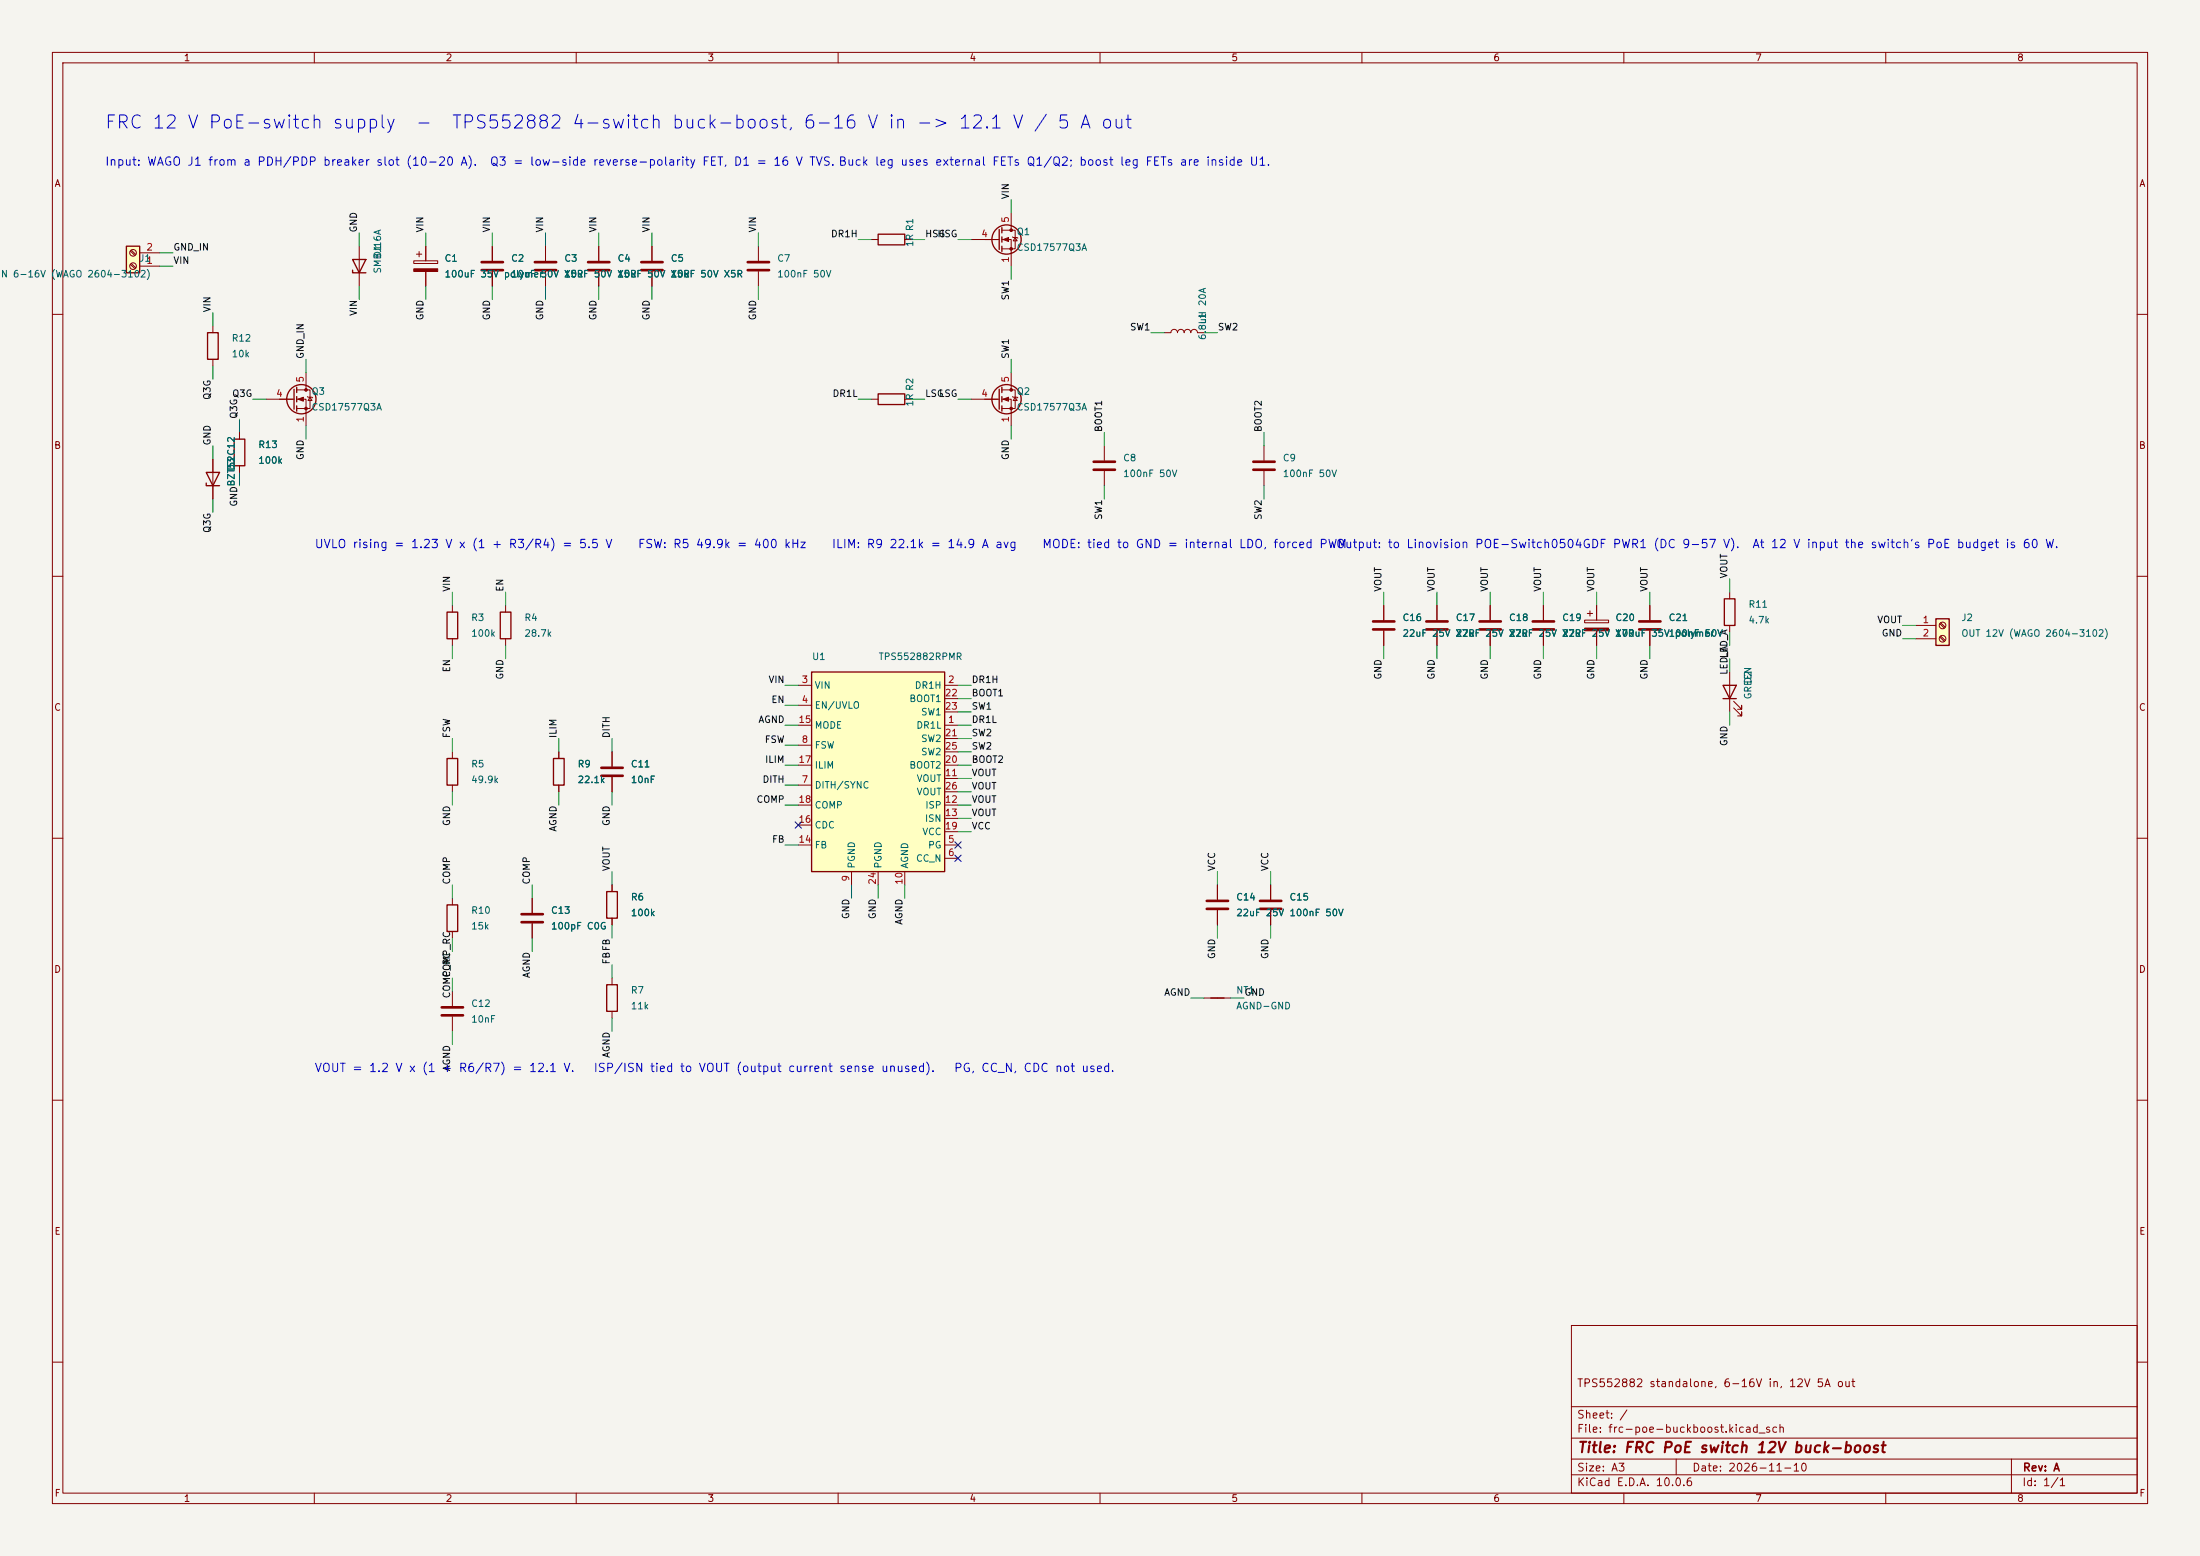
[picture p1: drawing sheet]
<svg xmlns="http://www.w3.org/2000/svg" width="420mm" height="297mm" viewBox="0 0 420 297" stroke-linecap="round" stroke-linejoin="round" font-family="sans-serif">
<path d="M0 0h420v297h-420z" fill="#f5f4ef" stroke="#f5f4ef" stroke-width=".19"/>
<g fill="none" stroke="#840000" stroke-width=".19">
<path d="M10 10h400v277h-400zM12 12h396v273h-396zM60 10v2M110 10v2M160 10v2M210 10v2M260 10v2M310 10v2M360 10v2M94 47v2.8M94 51.8v2.8M10 60h2"/>
<path d="M408 60h2M10 110h2M408 110h2M10 160h2M106.7 143.5v1.3M106.7 149.9v1.2M408 160h2M10 210h2M408 210h2M300 253h108v32h-108zM10 260h2M300 278.5h108"/>
<path d="M300 274.5h108M300 268.5h108M320 278.5v3M384 278.5v6.5M408 260h2M60 285v2M110 285v2M160 285v2M210 285v2M260 285v2M300 281.5h108M310 285v2"/>
<path d="M360 285v2"/>
</g>
<path d="M105.7 144.8h2v5.1h-2z" fill="none" stroke="#840000" stroke-width=".25"/>
<path d="M91.9 50h4.1M91.9 51.6h4.1" fill="none" stroke="#840000" stroke-width=".51"/>
<path d="M369.6 118.1h2.5v5.1h-2.5z" fill="#ffffc2"/>
<path d="M329.2 114.3h2v5.1h-2zM369.6 118.1h2.5v5.1h-2.5z" fill="none" stroke="#840000" stroke-width=".25"/>
<g fill="none" stroke="#840000" stroke-width=".19">
<path d="M330.2 113v1.3M330.2 119.4v1.3M365.8 119.4h3.8M370.3 119l.9 .9M370.5 118.9l.8 .8M365.8 121.9h3.8M370.3 121.6l.9 .8M370.5 121.4l.8 .9"/>
<circle cx="370.8" cy="119.4" r=".63"/>
<circle cx="370.8" cy="121.9" r=".63"/>
</g>
<path d="M24.1 47h2.6v5.1h-2.6z" fill="#ffffc2"/>
<g fill="none" stroke="#840000" stroke-width=".25">
<path d="M24.1 47h2.6v5.1h-2.6zM167.6 44.7h5.1v2h-5.1zM190.8 43.8v3.8M191.3 43.4v1.1M191.3 45.2v1M191.3 47v1M167.6 75.2h5.1v2h-5.1zM190.8 74.3v3.8M191.3 73.9v1M191.3 75.7v1M191.3 77.5v1M44.7 83.8h2v5.1h-2z"/>
<circle cx="192.2" cy="45.7" r="2.79"/>
<circle cx="192.2" cy="76.2" r="2.79"/>
</g>
<g fill="none" stroke="#840000" stroke-width=".19">
<path d="M24.9 50.5l.9 .8M24.9 47.9l.9 .9M25.1 50.3l.8 .8M25.1 47.8l.8 .8M26.7 50.8h3.8M26.7 48.3h3.8M166.4 45.7h1.2M172.7 45.7h1.3M185.4 45.7h5.4M191.3 43.9h2.5v3.6h-2.5M191.3 45.7h1.7v5.1M193 40.6v3.3"/>
<path d="M193.3 45.2l1 .3M193.8 45.3l.4 .7h-.8zM166.4 76.2h1.2M172.7 76.2h1.3M185.4 76.2h5.4M191.3 74.4h2.5v3.6h-2.5M191.3 76.2h1.7v5.1M193 71.1v3.3M193.3 75.7l1 .2M193.8 75.8l.4 .7h-.8zM222.2 63.5h1.3a.64 .64 0 0 1 .7-.6 .64 .64 0 0 1 .6 .6 .64 .64 0 0 1 .6-.6 .64 .64 0 0 1 .7 .6 .64 .64 0 0 1 .6-.6 .64 .64 0 0 1 .6 .6 .64 .64 0 0 1 .7-.6 .64 .64 0 0 1 .6 .6h1.3M45.7 82.6v1.2"/>
<path d="M45.7 88.9v1.3M210.8 85.1v2.8M210.8 89.9v2.8M241.3 85.1v2.8M241.3 89.9v2.8M264.2 115.6v2.8M302.5 118.4h4.6v.5h-4.6zM303 117.1h1M303.5 116.6v1M304.8 115.6v2.8M315 115.6v2.8M264.2 120.4v2.8"/>
<path d="M304.8 120.4v2.8M315 120.4v2.8M232.4 168.9v2.8M232.4 173.7v2.8M242.6 168.9v2.8M242.6 173.7v2.8"/>
<circle cx="25.4" cy="50.8" r=".63"/>
<circle cx="25.4" cy="48.3" r=".63"/>
</g>
<path d="M208.8 88.1h4.1M208.8 89.7h4.1M239.3 88.1h4M239.3 89.7h4M262.1 118.6h4.1M312.9 118.6h4.1M262.1 120.1h4.1M312.9 120.1h4.1M230.4 172h4M230.4 173.5h4M240.5 172h4.1M240.5 173.5h4.1" fill="none" stroke="#840000" stroke-width=".51"/>
<g fill="#840000" stroke="#840000" stroke-width=".19">
<path d="M302.5 119.9h4.6v.5h-4.6z"/>
<path d="M191.5 76.2l1-.4v.8z"/>
<path d="M191.5 45.7l1-.4v.8z"/>
<circle cx="193" cy="74.4" r=".25"/>
<circle cx="193" cy="78" r=".25"/>
<circle cx="193" cy="43.9" r=".25"/>
<circle cx="193" cy="47.5" r=".25"/>
</g>
<path d="M154.9 128.3h25.4v38.1h-25.4z" fill="#ffffc2"/>
<g fill="none" stroke="#840000" stroke-width=".25">
<path d="M67.3 51.6v.5h2.5M67.3 49.5h2.5l-1.2 2.6zM39.6 63.5h2.1v5.1h-2.1zM56.1 74.3v3.8M56.6 73.9v1M56.6 75.7v1M56.6 77.5v1M39.4 92.2v.5h2.5M39.4 90.2h2.5l-1.3 2.5zM85.3 116.8h2.1v5.1h-2.1zM95.5 116.8h2v5.1h-2zM154.9 128.3h25.4v38.1h-25.4z"/>
<path d="M328.9 130.8h2.6l-1.3 2.6zM328.9 133.4h2.6M85.3 144.8h2.1v5.1h-2.1zM85.3 172.7h2.1v5.1h-2.1zM115.8 170.2h2.1v5.1h-2.1zM115.8 188h2.1v5h-2.1zM231.1 190.5h2.6"/>
<circle cx="57.5" cy="76.2" r="2.79"/>
</g>
<g fill="none" stroke="#840000" stroke-width=".19">
<path d="M68.6 47v7.6M79 49.8h4.6v.5h-4.6zM79.5 48.5h1M80 48v1M81.3 47v2.8M81.3 51.8v2.8M94 47v2.8M94 51.8v2.8M104.1 47v2.8M104.1 51.8v2.8M114.3 47v2.8M114.3 51.8v2.8"/>
<path d="M124.5 47v2.8M124.5 51.8v2.8M144.8 47v2.8M144.8 51.8v2.8M40.6 62.2v1.3M40.6 68.6v1.3M50.8 76.2h5.3M56.6 74.4h2.6v3.6h-2.6M56.6 76.2h1.8v5.1M58.4 71.1v3.3M58.7 75.7l1 .2M59.2 75.8l.4 .7h-.8z"/>
<path d="M40.6 87.6v7.7M45.7 82.6v1.2M45.7 88.9v1.3M86.4 115.6v1.2M96.5 115.6v1.2M264.2 115.6v2.8M274.3 115.6v2.8M284.5 115.6v2.8M294.6 115.6v2.8M304.8 115.6v2.8M315 115.6v2.8M86.4 121.9v1.3"/>
<path d="M96.5 121.9v1.3M152.4 138.4h2.5M152.4 130.8h2.5M152.4 134.6h2.5M180.3 138.4h2.6M180.3 130.8h2.6M180.3 133.4h2.6M180.3 135.9h2.6M264.2 120.4v2.8M274.3 120.4v2.8M284.5 120.4v2.8M294.6 120.4v2.8"/>
<path d="M304.8 120.4v2.8M315 120.4v2.8M330.2 128.3v7.6M331 135.1l1.5 1.6v-.8v.8h-.8M331 133.9l1.5 1.5v-.8v.8h-.8M86.4 143.5v1.3M86.4 149.9v1.2M106.7 143.5v1.3M106.7 149.9v1.2M116.8 143.5v2.8M116.8 148.3v2.8M152.4 149.9h2.5"/>
<path d="M152.4 142.2h2.5M152.4 153.7h2.5M152.4 157.5h2.5M152.4 146.1h2.5M180.3 148.6h2.6M180.3 153.7h2.6M180.3 156.2h2.6M180.3 146.1h2.6M180.3 158.8h2.6M180.3 141h2.6M180.3 143.5h2.6M180.3 151.1h2.6"/>
<path d="M86.4 171.5v1.2M86.4 177.8v1.3M101.6 171.5v2.7M101.6 176.3v2.8M116.8 168.9v1.3M116.8 175.3v1.2M152.4 161.3h2.5M162.6 166.4v2.5M167.6 166.4v2.5M172.7 166.4v2.5M180.3 161.3h2.6M180.3 163.8h2.6"/>
<path d="M232.4 168.9v2.8M232.4 173.7v2.8M242.6 168.9v2.8M242.6 173.7v2.8M86.4 189.2v2.8M86.4 194.1v2.8M116.8 186.7v1.3M116.8 193v1.3M229.9 190.5h5"/>
</g>
<g fill="none" stroke="#840000" stroke-width=".51">
<path d="M102.1 50h4.1M102.1 51.6h4.1M112.3 50h4M112.3 51.6h4M122.4 50h4.1M122.4 51.6h4.1M142.7 50h4.1M142.7 51.6h4.1M272.3 118.6h4.1M282.4 118.6h4.1M292.6 118.6h4.1M272.3 120.1h4.1"/>
<path d="M282.4 120.1h4.1M292.6 120.1h4.1M114.8 146.6h4.1M114.8 148.1h4.1M99.6 174.5h4M99.6 176h4M84.3 192.3h4.1M84.3 193.8h4.1"/>
</g>
<g fill="#840000" stroke="#840000" stroke-width=".19">
<path d="M79 51.3h4.6v.5h-4.6z"/>
<path d="M56.9 76.2l1-.4v.8z"/>
<circle cx="58.4" cy="74.4" r=".25"/>
<circle cx="58.4" cy="78" r=".25"/>
</g>
<g fill="none" stroke="#009600" stroke-width=".19">
<path d="M193 38.1v2.5M30.5 50.8h2.5M30.5 48.3h2.5M40.6 59.7v2.5M68.6 44.5v2.5M68.6 54.6v2.6M81.3 44.5v2.5M81.3 54.6v2.6M94 44.5v2.5M94 54.6v2.6M104.1 44.5v2.5M104.1 54.6v2.6"/>
<path d="M114.3 44.5v2.5M114.3 54.6v2.6M124.5 44.5v2.5M124.5 54.6v2.6M144.8 44.5v2.5M144.8 54.6v2.6M163.8 45.7h2.6M174 45.7h2.5M182.9 45.7h2.5M193 50.8v2.5M40.6 69.9v2.5M48.3 76.2h2.5"/>
<path d="M58.4 68.6v2.5M163.8 76.2h2.6M174 76.2h2.5M182.9 76.2h2.5M193 68.6v2.5M219.7 63.5h2.5M229.9 63.5h2.5M40.6 85.1v2.5M40.6 95.3v2.5M45.7 80v2.6M45.7 90.2v2.5M58.4 81.3v2.5"/>
<path d="M193 81.3v2.5M210.8 82.6v2.5M210.8 92.7v2.6M241.3 82.6v2.5M241.3 92.7v2.6M86.4 113v2.6M96.5 113v2.6M264.2 113v2.6M274.3 113v2.6M284.5 113v2.6M294.6 113v2.6M304.8 113v2.6"/>
<path d="M315 113v2.6M330.2 110.5v2.5M363.2 119.4h2.6M86.4 123.2v2.5M96.5 123.2v2.5M149.9 130.8h2.5M149.9 134.6h2.5M149.9 138.4h2.5M182.9 130.8h2.5M182.9 133.4h2.5M182.9 135.9h2.5M182.9 138.4h2.5"/>
<path d="M264.2 123.2v2.5M274.3 123.2v2.5M284.5 123.2v2.5M294.6 123.2v2.5M304.8 123.2v2.5M315 123.2v2.5M330.2 120.7v2.5M330.2 125.7v2.6M330.2 135.9v2.5M363.2 121.9h2.6M86.4 141v2.5M86.4 151.1v2.6"/>
<path d="M106.7 141v2.5M106.7 151.1v2.6M116.8 141v2.5M116.8 151.1v2.6M149.9 149.9h2.5M149.9 142.2h2.5M149.9 146.1h2.5M149.9 153.7h2.5M182.9 146.1h2.5M182.9 141h2.5M182.9 143.5h2.5M182.9 148.6h2.5"/>
<path d="M182.9 151.1h2.5M182.9 153.7h2.5M182.9 156.2h2.5M182.9 158.8h2.5M86.4 168.9v2.6M86.4 179.1v2.5M101.6 168.9v2.6M101.6 179.1v2.5M116.8 166.4v2.5M116.8 176.5v2.6M149.9 161.3h2.5M162.6 168.9v2.6"/>
<path d="M167.6 168.9v2.6M172.7 168.9v2.6M232.4 166.4v2.5M232.4 176.5v2.6M242.6 166.4v2.5M242.6 176.5v2.6M86.4 186.7v2.5M86.4 196.9v2.5M116.8 184.2v2.5M116.8 194.3v2.6M227.3 190.5h2.6M234.9 190.5h2.6"/>
</g>
<path d="M151.8 156.9l1.2 1.2M153 156.9l-1.2 1.2M182.3 163.2l1.2 1.2M182.3 160.7l1.2 1.2M183.5 163.2l-1.2 1.2M183.5 160.7l-1.2 1.2" fill="none" stroke="#000084" stroke-width=".19"/>
<g font-size="2.5" fill="#0000c2">
<text x="19.9" y="25.2">FRC 12 V PoE-switch supply</text>
<text x="79.1" y="25.2">-</text>
<text x="86" y="25.2">TPS552882 4-switch buck-boost, 6-16 V in -&gt; 12.1 V / 5 A out</text>
</g>
<text font-size="2" fill="#840000" x="301" y="277.8">Title: FRC PoE switch 12V buck-boost</text>
<g font-size="1.6" fill="#0000c2">
<text x="19.9" y="32">Input: WAGO J1 from a PDH/PDP breaker slot (10-20 A).</text>
<text x="93.4" y="32">Q3 = low-side reverse-polarity FET, D1 = 16 V TVS. Buck leg uses external FETs Q1/Q2; boost leg FETs are inside U1.</text>
<text x="59.9" y="105">UVLO rising = 1.23 V x (1 + R3/R4) = 5.5 V</text>
<text x="121.7" y="105">FSW: R5 49.9k = 400 kHz</text>
<text x="158.7" y="105">ILIM: R9 22.1k = 14.9 A avg</text>
<text x="198.8" y="105">MODE: tied to GND = internal LDO, forced PWM</text>
<text x="254.9" y="105">Output: to Linovision POE-Switch0504GDF PWR1 (DC 9-57 V).</text>
<text x="334.4" y="105">At 12 V input the switch's PoE budget is 60 W.</text>
<text x="59.9" y="205">VOUT = 1.2 V x (1 + R6/R7) = 12.1 V.</text>
<text x="113.2" y="205">ISP/ISN tied to VOUT (output current sense unused).</text>
<text x="182" y="205">PG, CC_N, CDC not used.</text>
</g>
<g font-size="1.5" fill="#840000">
<text x="300.9" y="265.1">TPS552882 standalone, 6-16V in, 12V 5A out</text>
<text x="300.9" y="273.8">File: frc-poe-buckboost.kicad_sch</text>
<text x="300.9" y="271.1">Sheet: /</text>
<text x="300.9" y="281.2">Size: A3</text>
<text x="322.9" y="281.2">Date: 2026-11-10</text>
<text x="386" y="281.2">Rev: A</text>
<text x="300.9" y="284">KiCad E.D.A. 10.0.6</text>
<text x="385.9" y="284">Id: 1/1</text>
</g>
<g font-size="1.3" fill="#840000">
<text x="35" y="12">1</text>
<text x="85" y="12">2</text>
<text x="135" y="12">3</text>
<text x="185" y="12">4</text>
<text x="235" y="12">5</text>
<text x="285" y="12">6</text>
<text x="335" y="12">7</text>
<text x="385" y="12">8</text>
<text x="10.3" y="36">A</text>
<text x="408.3" y="36">A</text>
<text x="10.2" y="86">B</text>
<text x="408.2" y="86">B</text>
<text x="10.2" y="136">C</text>
<text x="408.2" y="136">C</text>
<text x="10.2" y="186">D</text>
<text x="408.2" y="186">D</text>
<text x="10.3" y="236">E</text>
<text x="408.3" y="236">E</text>
<text x="10.3" y="286">F</text>
<text x="35" y="287">1</text>
<text x="85" y="287">2</text>
<text x="135" y="287">3</text>
<text x="185" y="287">4</text>
<text x="235" y="287">5</text>
<text x="285" y="287">6</text>
<text x="335" y="287">7</text>
<text x="385" y="287">8</text>
<text x="408.3" y="286">F</text>
</g>
<g font-size="1.3" fill="#0f0f0f">
<text x="192.9" y="38.1" transform="rotate(-90 192.9 38.1)">VIN</text>
<text x="68.5" y="44.5" transform="rotate(-90 68.5 44.5)">GND</text>
<text x="81.2" y="44.5" transform="rotate(-90 81.2 44.5)">VIN</text>
<text x="93.9" y="44.5" transform="rotate(-90 93.9 44.5)">VIN</text>
<text x="104" y="44.5" transform="rotate(-90 104 44.5)">VIN</text>
<text x="114.2" y="44.5" transform="rotate(-90 114.2 44.5)">VIN</text>
<text x="124.3" y="44.5" transform="rotate(-90 124.3 44.5)">VIN</text>
<text x="144.7" y="44.5" transform="rotate(-90 144.7 44.5)">VIN</text>
<text x="158.5" y="45.6">DR1H</text>
<text x="176.5" y="45.6">HSG</text>
<text x="178.8" y="45.6">HSG</text>
<text x="33" y="48.1">GND_IN</text>
<text x="33" y="50.7">VIN</text>
<text x="40.5" y="59.7" transform="rotate(-90 40.5 59.7)">VIN</text>
<text x="192.9" y="57.4" transform="rotate(-90 192.9 57.4)">SW1</text>
<text x="68.5" y="60.4" transform="rotate(-90 68.5 60.4)">VIN</text>
<text x="81.2" y="61.2" transform="rotate(-90 81.2 61.2)">GND</text>
<text x="93.9" y="61.2" transform="rotate(-90 93.9 61.2)">GND</text>
<text x="104" y="61.2" transform="rotate(-90 104 61.2)">GND</text>
<text x="114.2" y="61.2" transform="rotate(-90 114.2 61.2)">GND</text>
<text x="124.3" y="61.2" transform="rotate(-90 124.3 61.2)">GND</text>
<text x="144.7" y="61.2" transform="rotate(-90 144.7 61.2)">GND</text>
<text x="215.6" y="63.4">SW1</text>
<text x="232.4" y="63.4">SW2</text>
<text x="58.3" y="68.6" transform="rotate(-90 58.3 68.6)">GND_IN</text>
<text x="192.9" y="68.6" transform="rotate(-90 192.9 68.6)">SW1</text>
<text x="40.5" y="76.4" transform="rotate(-90 40.5 76.4)">Q3G</text>
<text x="44.2" y="76.1">Q3G</text>
<text x="158.8" y="76.1">DR1L</text>
<text x="176.5" y="76.1">LSG</text>
<text x="179.1" y="76.1">LSG</text>
<text x="45.6" y="80" transform="rotate(-90 45.6 80)">Q3G</text>
<text x="210.7" y="82.6" transform="rotate(-90 210.7 82.6)">BOOT1</text>
<text x="241.2" y="82.6" transform="rotate(-90 241.2 82.6)">BOOT2</text>
<text x="40.5" y="85.1" transform="rotate(-90 40.5 85.1)">GND</text>
<text x="58.3" y="87.9" transform="rotate(-90 58.3 87.9)">GND</text>
<text x="192.9" y="87.9" transform="rotate(-90 192.9 87.9)">GND</text>
<text x="40.5" y="101.8" transform="rotate(-90 40.5 101.8)">Q3G</text>
<text x="45.6" y="96.8" transform="rotate(-90 45.6 96.8)">GND</text>
<text x="210.7" y="99.3" transform="rotate(-90 210.7 99.3)">SW1</text>
<text x="241.2" y="99.3" transform="rotate(-90 241.2 99.3)">SW2</text>
<text x="86.2" y="113.1" transform="rotate(-90 86.2 113.1)">VIN</text>
<text x="96.4" y="113.1" transform="rotate(-90 96.4 113.1)">EN</text>
<text x="264" y="113.1" transform="rotate(-90 264 113.1)">VOUT</text>
<text x="274.2" y="113.1" transform="rotate(-90 274.2 113.1)">VOUT</text>
<text x="284.4" y="113.1" transform="rotate(-90 284.4 113.1)">VOUT</text>
<text x="294.5" y="113.1" transform="rotate(-90 294.5 113.1)">VOUT</text>
<text x="304.7" y="113.1" transform="rotate(-90 304.7 113.1)">VOUT</text>
<text x="314.8" y="113.1" transform="rotate(-90 314.8 113.1)">VOUT</text>
<text x="330.1" y="110.5" transform="rotate(-90 330.1 110.5)">VOUT</text>
<text x="358.3" y="119.3">VOUT</text>
<text x="359.1" y="121.8">GND</text>
<text x="86.2" y="128.4" transform="rotate(-90 86.2 128.4)">EN</text>
<text x="96.4" y="129.8" transform="rotate(-90 96.4 129.8)">GND</text>
<text x="146.6" y="130.7">VIN</text>
<text x="185.4" y="130.7">DR1H</text>
<text x="264" y="129.8" transform="rotate(-90 264 129.8)">GND</text>
<text x="274.2" y="129.8" transform="rotate(-90 274.2 129.8)">GND</text>
<text x="284.4" y="129.8" transform="rotate(-90 284.4 129.8)">GND</text>
<text x="294.5" y="129.8" transform="rotate(-90 294.5 129.8)">GND</text>
<text x="304.7" y="129.8" transform="rotate(-90 304.7 129.8)">GND</text>
<text x="314.8" y="129.8" transform="rotate(-90 314.8 129.8)">GND</text>
<text x="330.1" y="128.9" transform="rotate(-90 330.1 128.9)">LED_A</text>
<text x="147.2" y="134.5">EN</text>
<text x="185.4" y="135.8">SW1</text>
<text x="185.4" y="133.2">BOOT1</text>
<text x="86.2" y="141" transform="rotate(-90 86.2 141)">FSW</text>
<text x="106.6" y="141" transform="rotate(-90 106.6 141)">ILIM</text>
<text x="116.7" y="141" transform="rotate(-90 116.7 141)">DITH</text>
<text x="144.7" y="138.3">AGND</text>
<text x="145.9" y="142.1">FSW</text>
<text x="185.4" y="143.4">SW2</text>
<text x="185.4" y="140.8">SW2</text>
<text x="185.4" y="138.3">DR1L</text>
<text x="330.1" y="142.5" transform="rotate(-90 330.1 142.5)">GND</text>
<text x="145.5" y="149.7">DITH</text>
<text x="145.9" y="145.9">ILIM</text>
<text x="185.4" y="148.5">VOUT</text>
<text x="185.4" y="145.9">BOOT2</text>
<text x="144.3" y="153.5">COMP</text>
<text x="185.4" y="153.5">VOUT</text>
<text x="185.4" y="151">VOUT</text>
<text x="86.2" y="157.8" transform="rotate(-90 86.2 157.8)">GND</text>
<text x="106.6" y="158.9" transform="rotate(-90 106.6 158.9)">AGND</text>
<text x="116.7" y="157.8" transform="rotate(-90 116.7 157.8)">GND</text>
<text x="147.3" y="161.2">FB</text>
<text x="185.4" y="158.6">VCC</text>
<text x="185.4" y="156.1">VOUT</text>
<text x="116.7" y="166.4" transform="rotate(-90 116.7 166.4)">VOUT</text>
<text x="232.3" y="166.4" transform="rotate(-90 232.3 166.4)">VCC</text>
<text x="242.4" y="166.4" transform="rotate(-90 242.4 166.4)">VCC</text>
<text x="86.2" y="168.9" transform="rotate(-90 86.2 168.9)">COMP</text>
<text x="101.5" y="168.9" transform="rotate(-90 101.5 168.9)">COMP</text>
<text x="162.4" y="175.5" transform="rotate(-90 162.4 175.5)">GND</text>
<text x="167.5" y="175.5" transform="rotate(-90 167.5 175.5)">GND</text>
<text x="172.6" y="176.6" transform="rotate(-90 172.6 176.6)">AGND</text>
<text x="116.7" y="184.2" transform="rotate(-90 116.7 184.2)">FBFB</text>
<text x="232.3" y="183.2" transform="rotate(-90 232.3 183.2)">GND</text>
<text x="242.4" y="183.2" transform="rotate(-90 242.4 183.2)">GND</text>
<text x="86.2" y="186.7" transform="rotate(-90 86.2 186.7)">COMP_RC</text>
<text x="101.5" y="186.8" transform="rotate(-90 101.5 186.8)">AGND</text>
<text x="222.1" y="190.4">AGND</text>
<text x="237.5" y="190.4">GND</text>
<text x="116.7" y="202" transform="rotate(-90 116.7 202)">AGND</text>
<text x="86.2" y="204.6" transform="rotate(-90 86.2 204.6)">AGND</text>
</g>
<g font-size="1.3" fill="#006464">
<text x="174.6" y="47.2" transform="rotate(-90 174.6 47.2)">1R R1</text>
<text x="194" y="45.2">Q1</text>
<text x="-.5" y="53.3">IN 6-16V (WAGO 2604-3102)</text>
<text x="26.5" y="50.3">J1</text>
<text x="73" y="52.3" transform="rotate(-90 73 52.3)">SMBJ16A</text>
<text x="73" y="49.3" transform="rotate(-90 73 49.3)">D1</text>
<text x="84.8" y="50.3">C1</text>
<text x="84.8" y="53.3">100uF 35V polymer</text>
<text x="97.5" y="50.3">C2</text>
<text x="97.5" y="53.3">10uF 50V X5R</text>
<text x="107.6" y="50.3">C3</text>
<text x="107.6" y="53.3">10uF 50V X5R</text>
<text x="117.8" y="50.3">C4</text>
<text x="117.8" y="53.3">10uF 50V X5R</text>
<text x="127.9" y="50.3">C5</text>
<text x="127.9" y="53.3">10uF 50V X5R</text>
<text x="148.3" y="50.3">C7</text>
<text x="148.3" y="53.3">100nF 50V</text>
<text x="194" y="48.2">CSD17577Q3A</text>
<text x="44.1" y="65.5">R12</text>
<text x="230.5" y="65" transform="rotate(-90 230.5 65)">6.8uH 20A</text>
<text x="230.5" y="62" transform="rotate(-90 230.5 62)">L1</text>
<text x="44.1" y="68.5">10k</text>
<text x="59.4" y="75.7">Q3</text>
<text x="174.6" y="77.7" transform="rotate(-90 174.6 77.7)">1R R2</text>
<text x="194" y="75.7">Q2</text>
<text x="59.4" y="78.7">CSD17577Q3A</text>
<text x="194" y="78.7">CSD17577Q3A</text>
<text x="45.1" y="90" transform="rotate(-90 45.1 90)">D3</text>
<text x="49.2" y="85.8">R13</text>
<text x="49.2" y="88.8">100k</text>
<text x="214.3" y="88.4">C8</text>
<text x="244.8" y="88.4">C9</text>
<text x="45.1" y="93" transform="rotate(-90 45.1 93)">BZT52C12</text>
<text x="214.3" y="91.4">100nF 50V</text>
<text x="244.8" y="91.4">100nF 50V</text>
<text x="89.8" y="118.8">R3</text>
<text x="100" y="118.8">R4</text>
<text x="267.6" y="118.8">C16</text>
<text x="277.8" y="118.8">C17</text>
<text x="288" y="118.8">C18</text>
<text x="298.1" y="118.8">C19</text>
<text x="308.3" y="118.8">C20</text>
<text x="318.4" y="118.8">C21</text>
<text x="333.7" y="116.3">R11</text>
<text x="333.7" y="119.3">4.7k</text>
<text x="374.3" y="118.8">J2</text>
<text x="89.8" y="121.8">100k</text>
<text x="100" y="121.8">28.7k</text>
<text x="267.6" y="121.8">22uF 25V X7R</text>
<text x="277.8" y="121.8">22uF 25V X7R</text>
<text x="288" y="121.8">22uF 25V X7R</text>
<text x="298.1" y="121.8">22uF 25V X7R</text>
<text x="308.3" y="121.8">100uF</text>
<text x="315.1" y="121.8">35V100nF 50V</text>
<text x="319.6" y="121.8">polymer</text>
<text x="374.3" y="121.8">OUT 12V (WAGO 2604-3102)</text>
<text x="154.9" y="126.3">U1</text>
<text x="155.4" y="131.8">VIN</text>
<text x="167.6" y="126.3">TPS552882RPMR</text>
<text x="174.5" y="131.8">DR1H</text>
<text x="334.7" y="130.6" transform="rotate(-90 334.7 130.6)">D2</text>
<text x="155.4" y="135.6">EN/UVLO</text>
<text x="173.5" y="134.3">BOOT1</text>
<text x="175.7" y="136.9">SW1</text>
<text x="334.7" y="133.6" transform="rotate(-90 334.7 133.6)">GREEN</text>
<text x="155.4" y="143.2">FSW</text>
<text x="155.4" y="139.4">MODE</text>
<text x="174.8" y="139.4">DR1L</text>
<text x="175.7" y="141.9">SW2</text>
<text x="89.8" y="146.8">R5</text>
<text x="89.8" y="149.8">49.9k</text>
<text x="110.2" y="146.8">R9</text>
<text x="110.2" y="149.8">22.1k</text>
<text x="120.3" y="146.8">C11</text>
<text x="120.3" y="149.8">10nF</text>
<text x="155.4" y="147">ILIM</text>
<text x="173.5" y="147">BOOT2</text>
<text x="174.9" y="149.6">VOUT</text>
<text x="175.7" y="144.5">SW2</text>
<text x="155.4" y="150.8">DITH/SYNC</text>
<text x="155.4" y="154.6">COMP</text>
<text x="174.9" y="152.1">VOUT</text>
<text x="176.5" y="154.6">ISP</text>
<text x="155.4" y="158.4">CDC</text>
<text x="176" y="159.7">VCC</text>
<text x="176.5" y="157.2">ISN</text>
<text x="155.4" y="162.3">FB</text>
<text x="163.5" y="165.9" transform="rotate(-90 163.5 165.9)">PGND</text>
<text x="168.6" y="165.9" transform="rotate(-90 168.6 165.9)">PGND</text>
<text x="173.7" y="165.9" transform="rotate(-90 173.7 165.9)">AGND</text>
<text x="174.8" y="164.8">CC_N</text>
<text x="177.1" y="162.3">PG</text>
<text x="120.3" y="172.2">R6</text>
<text x="235.9" y="172.2">C14</text>
<text x="246.1" y="172.2">C15</text>
<text x="89.8" y="174.7">R10</text>
<text x="89.8" y="177.7">15k</text>
<text x="105.1" y="174.7">C13</text>
<text x="105.1" y="177.7">100pF C0G</text>
<text x="120.3" y="175.2">100k</text>
<text x="235.9" y="175.2">22uF 25V 100nF 50V</text>
<text x="120.3" y="190">R7</text>
<text x="235.9" y="190">NT1</text>
<text x="89.8" y="192.5">C12</text>
<text x="89.8" y="195.5">10nF</text>
<text x="120.3" y="193">11k</text>
<text x="235.9" y="193">AGND-GND</text>
</g>
<g font-size="1.3" fill="#a90000">
<text x="187.2" y="45.6">4</text>
<text x="192.9" y="42.6" transform="rotate(-90 192.9 42.6)">5</text>
<text x="27.8" y="50.7">1</text>
<text x="27.8" y="48.1">2</text>
<text x="192.9" y="50.3" transform="rotate(-90 192.9 50.3)">1</text>
<text x="52.6" y="76.1">4</text>
<text x="58.3" y="73.1" transform="rotate(-90 58.3 73.1)">5</text>
<text x="187.2" y="76.1">4</text>
<text x="192.9" y="73.1" transform="rotate(-90 192.9 73.1)">5</text>
<text x="58.3" y="80.7" transform="rotate(-90 58.3 80.7)">1</text>
<text x="192.9" y="80.7" transform="rotate(-90 192.9 80.7)">1</text>
<text x="366.9" y="119.2">1</text>
<text x="366.9" y="121.8">2</text>
<text x="152.9" y="130.7">3</text>
<text x="180.9" y="130.7">2</text>
<text x="152.9" y="134.5">4</text>
<text x="180.3" y="133.2">22</text>
<text x="180.3" y="135.8">23</text>
<text x="152.3" y="138.3">15</text>
<text x="152.9" y="142.1">8</text>
<text x="180.3" y="140.8">21</text>
<text x="180.3" y="143.4">25</text>
<text x="180.9" y="138.3">1</text>
<text x="152.3" y="145.9">17</text>
<text x="152.9" y="149.7">7</text>
<text x="180.3" y="148.5">11</text>
<text x="180.3" y="145.9">20</text>
<text x="152.3" y="153.5">18</text>
<text x="180.3" y="153.5">12</text>
<text x="180.3" y="151">26</text>
<text x="152.3" y="161.2">14</text>
<text x="152.3" y="157.3">16</text>
<text x="180.3" y="156.1">13</text>
<text x="180.3" y="158.6">19</text>
<text x="180.9" y="161.2">5</text>
<text x="180.9" y="163.7">6</text>
<text x="162.4" y="168.4" transform="rotate(-90 162.4 168.4)">9</text>
<text x="167.5" y="169" transform="rotate(-90 167.5 169)">24</text>
<text x="172.6" y="169" transform="rotate(-90 172.6 169)">10</text>
</g>
</svg>
